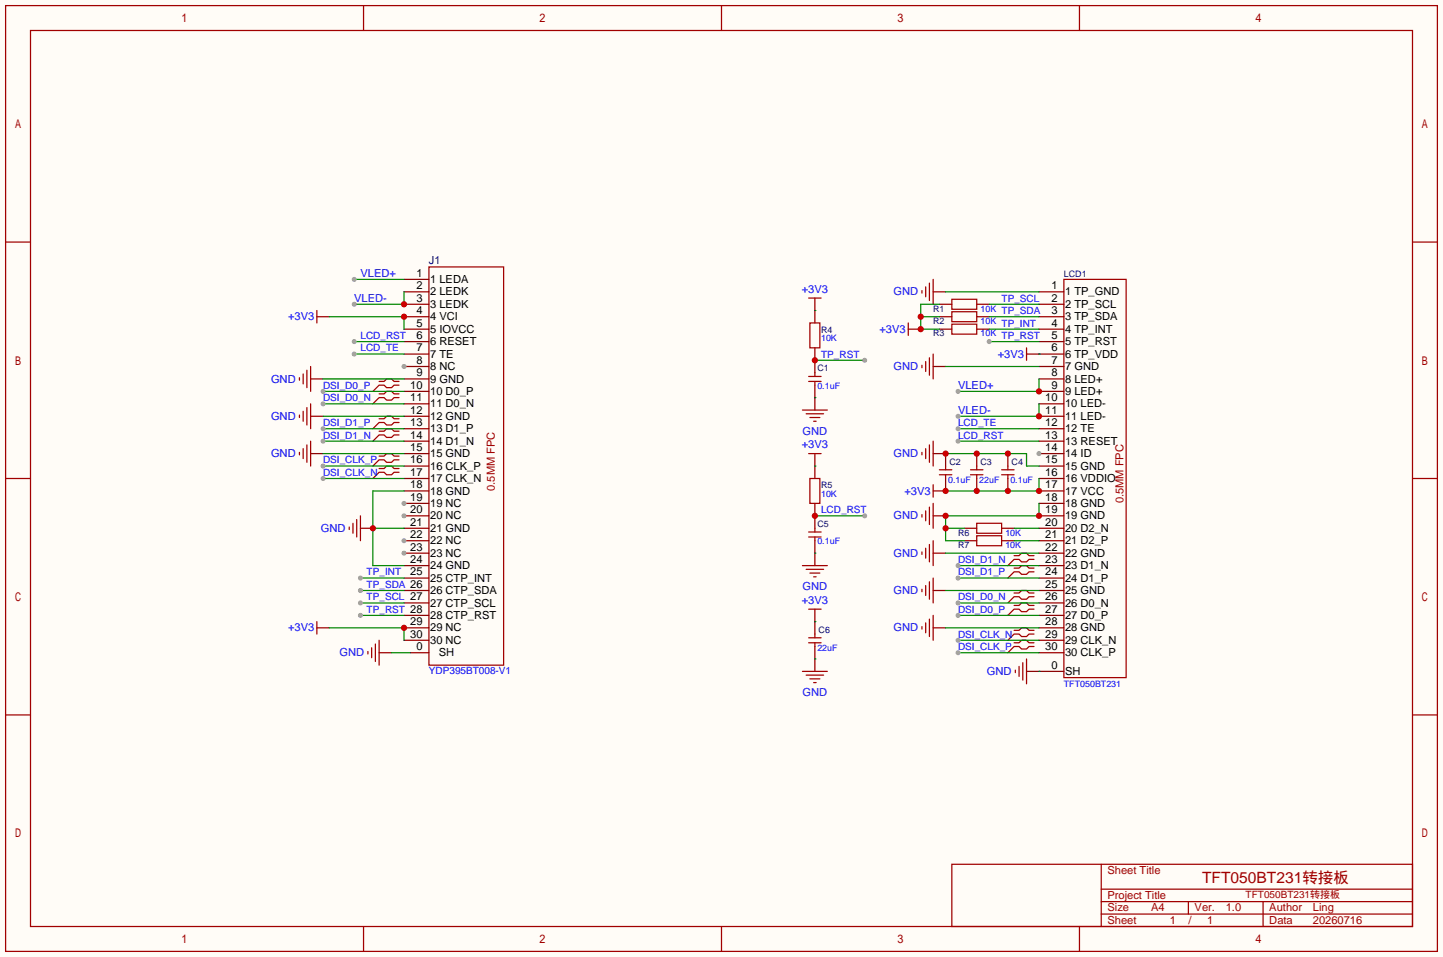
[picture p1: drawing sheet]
<svg xmlns="http://www.w3.org/2000/svg" width="294mm" height="195mm" viewBox="0 0 294 195" stroke-linecap="round" stroke-linejoin="round" font-family="sans-serif">
<path d="M0 0h294.4v195.3h-294.4z" fill="#fffcf7"/>
<g fill="none" stroke="#870000" stroke-width=".25">
<path d="M190.4 59.6h2.5M212 59.6h5M63.4 77.3h2.5M64.6 64.6h2.6M166.2 60.8v2.6M185.3 67.2h2.5M190.4 74.8h2.5M209.4 72.3h7.6M212 77.3h5M212 74.8h5M212 64.6h5M212 67.2h5"/>
<path d="M212 62.1h5M212 69.7h5M212 79.9h5M63.4 85h2.5M63.4 92.6h2.5M166.2 81.2v2.5M166.2 92.6v2.5M190.4 92.6h2.5M212 85h5M212 92.6h5M212 82.4h5M212 87.5h5"/>
<path d="M212 90h5M73.5 107.8h2.6M166.2 112.9v2.5M190.4 112.9h2.5M190.4 105.3h2.5M190.4 100.2h2.5M64.6 128.1h2.6M77.3 133.2h2.6M166.2 124.3v2.6M166.2 134.5v2.5M190.4 120.5h2.5M190.4 128.1h2.5"/>
<path d="M209.4 137h2.6"/>
</g>
<g fill="none" stroke="#a10000" stroke-width=".25">
<path d="M1.1 1.1h292.1v193.1h-292.1zM6.2 6.2h282v182.9h-282zM74.2 1.1v5.1M147.2 1.1v5.1M220.2 1.1v5.1M1.1 49.4h5.1M188.1 59.3v.5M188.8 58.5v2.1M189.6 57.8v3.5M190.4 57v5.1M217 57h12.7v81.3h-12.7zM288.2 49.4h5"/>
<path d="M61.1 77.1v.5M61.8 76.3v2.1M62.6 75.6v3.5M63.4 74.8v5.1M64.6 63.4v2.5M165 60.8h2.5M185.3 65.9v2.6M188.1 74.5v.6M188.8 73.8v2M189.6 73v3.6M190.4 72.3v5M209.4 71v2.5"/>
<path d="M1.1 97.7h5.1M61.1 84.7v.5M61.1 92.3v.5M61.8 83.9v2.1M61.8 91.6v2M62.6 83.2v3.5M62.6 90.8v3.6M63.4 82.4v5.1M63.4 90v5.1M163.7 83.7h5.1M164.5 84.5h3.5M165 92.6h2.5"/>
<path d="M165.2 85.2h2.1M166 86h.5M188.1 92.3v.5M188.8 91.6v2M189.6 90.8v3.6M190.4 90v5.1M190.4 98.9v2.6M288.2 97.7h5M71.2 107.6v.5M72 106.8v2M72.8 106v3.6M73.5 105.3v5.1"/>
<path d="M163.7 115.4h5.1M164.5 116.2h3.5M165.2 117h2.1M166 117.7h.5M188.1 105v.5M188.1 112.6v.6M188.8 104.3v2M188.8 111.9v2M188.8 119.5v2M189.6 103.5v3.6M189.6 111.1v3.6M189.6 118.7v3.6"/>
<path d="M190.4 102.7v5.1M190.4 110.4v5M190.4 118v5.1M64.6 126.9v2.5M75.1 133v.5M75.8 132.2v2M76.6 131.4v3.6M77.3 130.7v5.1M163.7 137h5.1M164.5 137.8h3.5M165 124.3h2.5M165.2 138.6h2.1"/>
<path d="M166 139.3h.5M188.1 120.3v.5M188.1 127.9v.5M188.8 127.1v2.1M189.6 126.4v3.5M190.4 125.6v5.1M207.1 136.8v.5M207.9 136v2M208.7 135.3v3.5M209.4 134.5v5.1M1.1 145.9h5.1M288.2 145.9h5"/>
<path d="M194.2 176.4h94v12.7h-94zM224.7 176.4v12.7M74.2 189.1v5.1M147.2 189.1v5.1M220.2 189.1v5.1M224.7 181.5h63.5M224.7 184h63.5M224.7 186.6h63.5M242.4 184v2.6M257.7 184v5.1"/>
</g>
<circle cx="212" cy="92.6" r=".51" fill="#999"/>
<g fill="none" stroke="#870000" stroke-width=".25">
<path d="M82.4 57h5.1M82.4 59.6h5.1M82.4 67.2h5.1M82.4 64.6h5.1M82.4 62.1h5.1M82.4 69.7h5.1M82.4 72.3h5.1M82.4 74.8h5.1M166.2 63.4v2.5M166.2 71v5.1M166.2 78.6v2.6M191.6 67.2h2.6"/>
<path d="M191.6 64.6h2.6M191.6 62.1h2.6M199.3 67.2h2.5M199.3 64.6h2.5M199.3 62.1h2.5M166.2 95.1v2.6M192.9 92.6v2.5M192.9 97.7v2.5M199.3 92.6v2.5M199.3 97.7v2.5M205.6 92.6v2.5M205.6 97.7v2.5"/>
<path d="M212 95.1h5M212 97.7h5M166.2 102.7v5.1M166.2 110.4v2.5M212 100.2h5M212 102.7h5M212 105.3h5M212 107.8h5M212 110.4h5M212 112.9h5M212 115.4h5M212 118h5"/>
<path d="M166.2 126.9v2.5M166.2 132v2.5M212 120.5h5M212 123.1h5M212 125.6h5M212 128.1h5M212 130.7h5M212 133.2h5M212 137h5"/>
</g>
<g fill="none" stroke="#a10000" stroke-width=".25">
<path d="M87.5 54.5h15.2v81.3h-15.2zM77.3 77.9h1.1l.5-.6h1l.5 .6h1M81.4 78.6h-1l-.5 .5h-1l-.5-.5h-1.1l-1.2 1.3M165 76.8h2.5M165 77.9h2.5M165.2 65.9h2.1v5.1h-2.1zM166.2 76.1v.7M166.2 77.9v.7M194.2 66.2h5.1v2h-5.1zM194.2 63.6h5.1v2.1h-5.1zM194.2 61.1h5.1v2h-5.1zM77.3 80.4h1.1l.5-.5h1l.5 .5h1"/>
<path d="M77.3 85.5h1.1l.5-.5h1l.5 .5h1M77.3 88h1.1l.5-.5h1l.5 .5h1M77.3 93.1h1.1l.5-.5h1l.5 .5h1M77.3 95.6h1.1l.5-.5h1l.5 .5h1M81.4 81.2h-1l-.5 .5h-1l-.5-.5h-1.1l-1.2 1.2M81.4 86.2h-1l-.5 .5h-1l-.5-.5h-1.1l-1.2 1.3M81.4 88.8h-1l-.5 .5h-1l-.5-.5h-1.1l-1.2 1.2M81.4 93.9h-1l-.5 .5h-1l-.5-.5h-1.1l-1.2 1.2M81.4 96.4h-1l-.5 .5h-1l-.5-.5h-1.1l-1.2 1.3M165.2 97.7h2.1v5h-2.1zM191.6 95.9h2.6M191.6 96.9h2.6"/>
<path d="M192.9 95.1v.8M192.9 96.9v.8M198 95.9h2.5M198 96.9h2.5M199.3 95.1v.8M199.3 96.9v.8M204.3 95.9h2.6M204.3 96.9h2.6M205.6 95.1v.8M205.6 96.9v.8M165 108.6h2.5M165 109.6h2.5"/>
<path d="M166.2 107.8v.8M166.2 109.6v.8M206.9 113.4h1l.5-.5h1l.5 .5h1M206.9 116h1l.5-.6h1l.5 .6h1M210.9 114.2h-1l-.5 .5h-1l-.5-.5h-1l-1.3 1.2M210.9 116.7h-1l-.5 .5h-1l-.5-.5h-1l-1.3 1.3M165 130.2h2.5M165 131.2h2.5M166.2 129.4v.8M166.2 131.2v.8M206.9 121h1l.5-.5h1l.5 .5h1M206.9 123.6h1l.5-.5h1l.5 .5h1"/>
<path d="M206.9 128.7h1l.5-.6h1l.5 .6h1M206.9 131.2h1l.5-.5h1l.5 .5h1M210.9 121.8h-1l-.5 .5h-1l-.5-.5h-1l-1.3 1.3M210.9 124.3h-1l-.5 .5h-1l-.5-.5h-1l-1.3 1.3M210.9 129.4h-1l-.5 .5h-1l-.5-.5h-1l-1.3 1.3M210.9 132h-1l-.5 .5h-1l-.5-.5h-1l-1.3 1.2"/>
</g>
<circle cx="82.4" cy="74.8" r=".51" fill="#999"/>
<path d="M82.4 77.3h5.1M82.4 79.9h5.1M82.4 82.4h5.1M82.4 85h5.1M82.4 87.5h5.1M82.4 90h5.1M82.4 92.6h5.1M82.4 95.1h5.1M82.4 97.7h5.1M82.4 100.2h5.1M82.4 102.7h5.1" fill="none" stroke="#870000" stroke-width=".25"/>
<circle cx="82.4" cy="102.7" r=".51" fill="#999"/>
<path d="M82.4 105.3h5.1" fill="none" stroke="#870000" stroke-width=".25"/>
<circle cx="82.4" cy="105.3" r=".51" fill="#999"/>
<path d="M82.4 107.8h5.1M82.4 110.4h5.1" fill="none" stroke="#870000" stroke-width=".25"/>
<circle cx="82.4" cy="110.4" r=".51" fill="#999"/>
<path d="M82.4 112.9h5.1" fill="none" stroke="#870000" stroke-width=".25"/>
<circle cx="82.4" cy="112.9" r=".51" fill="#999"/>
<path d="M82.4 115.4h5.1M82.4 118h5.1M196.7 107.8h2.6M196.7 110.4h2.6M204.3 107.8h2.6M204.3 110.4h2.6M82.4 120.5h5.1M82.4 123.1h5.1M82.4 125.6h5.1M82.4 128.1h5.1M82.4 130.7h5.1M83.7 133.2h3.8" fill="none" stroke="#870000" stroke-width=".25"/>
<path d="M199.3 106.8h5v2h-5zM199.3 109.3h5v2.1h-5z" fill="none" stroke="#a10000" stroke-width=".25"/>
<path d="M76.1 107.8h6.3M82.4 100.2h-6.3v15.2h6.3" fill="none" stroke="#008700" stroke-width=".25"/>
<circle cx="76.1" cy="107.8" r=".63" fill="#c00"/>
<path d="M65.9 97.7h16.5" fill="none" stroke="#008700" stroke-width=".25"/>
<circle cx="65.9" cy="97.7" r=".51" fill="#999"/>
<path d="M65.9 95.1h16.5" fill="none" stroke="#008700" stroke-width=".25"/>
<circle cx="65.9" cy="95.1" r=".51" fill="#999"/>
<path d="M65.9 92.6h16.5M65.9 90h16.5" fill="none" stroke="#008700" stroke-width=".25"/>
<circle cx="65.9" cy="90" r=".51" fill="#999"/>
<path d="M65.9 87.5h16.5" fill="none" stroke="#008700" stroke-width=".25"/>
<circle cx="65.9" cy="87.5" r=".51" fill="#999"/>
<path d="M65.9 85h16.5M65.9 82.4h16.5" fill="none" stroke="#008700" stroke-width=".25"/>
<circle cx="65.9" cy="82.4" r=".51" fill="#999"/>
<path d="M65.9 79.9h16.5" fill="none" stroke="#008700" stroke-width=".25"/>
<circle cx="65.9" cy="79.9" r=".51" fill="#999"/>
<path d="M82.4 59.6v2.5h-10.1" fill="none" stroke="#008700" stroke-width=".25"/>
<circle cx="82.4" cy="62.1" r=".63" fill="#c00"/>
<circle cx="72.3" cy="62.1" r=".51" fill="#999"/>
<path d="M73.5 120.5h8.9" fill="none" stroke="#008700" stroke-width=".25"/>
<circle cx="73.5" cy="120.5" r=".51" fill="#999"/>
<path d="M73.5 123.1h8.9" fill="none" stroke="#008700" stroke-width=".25"/>
<circle cx="73.5" cy="123.1" r=".51" fill="#999"/>
<path d="M72.3 57h10.1M65.9 77.3h16.5" fill="none" stroke="#008700" stroke-width=".25"/>
<circle cx="72.3" cy="57" r=".51" fill="#999"/>
<path d="M73.5 118h8.9" fill="none" stroke="#008700" stroke-width=".25"/>
<circle cx="73.5" cy="118" r=".51" fill="#999"/>
<path d="M72.3 72.3h10.1" fill="none" stroke="#008700" stroke-width=".25"/>
<circle cx="72.3" cy="72.3" r=".51" fill="#999"/>
<path d="M72.3 69.7h10.1" fill="none" stroke="#008700" stroke-width=".25"/>
<circle cx="72.3" cy="69.7" r=".51" fill="#999"/>
<path d="M73.5 125.6h8.9" fill="none" stroke="#008700" stroke-width=".25"/>
<circle cx="73.5" cy="125.6" r=".51" fill="#999"/>
<path d="M67.2 64.6h15.2v2.6" fill="none" stroke="#008700" stroke-width=".25"/>
<circle cx="82.4" cy="64.6" r=".63" fill="#c00"/>
<path d="M79.9 133.2h3.8M195.5 133.2h16.5" fill="none" stroke="#008700" stroke-width=".25"/>
<circle cx="195.5" cy="133.2" r=".51" fill="#999"/>
<path d="M195.5 130.7h16.5" fill="none" stroke="#008700" stroke-width=".25"/>
<circle cx="195.5" cy="130.7" r=".51" fill="#999"/>
<path d="M192.9 128.1h19.1M195.5 125.6h16.5" fill="none" stroke="#008700" stroke-width=".25"/>
<circle cx="195.5" cy="125.6" r=".51" fill="#999"/>
<path d="M195.5 123.1h16.5" fill="none" stroke="#008700" stroke-width=".25"/>
<circle cx="195.5" cy="123.1" r=".51" fill="#999"/>
<path d="M195.5 118h16.5M192.9 120.5h19.1" fill="none" stroke="#008700" stroke-width=".25"/>
<circle cx="195.5" cy="118" r=".51" fill="#999"/>
<path d="M195.5 115.4h16.5" fill="none" stroke="#008700" stroke-width=".25"/>
<circle cx="195.5" cy="115.4" r=".51" fill="#999"/>
<path d="M192.9 112.9h19.1M192.9 107.8h3.8M212 102.7v2.6h-19.1v5.1h3.8" fill="none" stroke="#008700" stroke-width=".25"/>
<g fill="#c00">
<circle cx="192.9" cy="105.3" r=".63"/>
<circle cx="212" cy="105.3" r=".63"/>
<circle cx="192.9" cy="107.8" r=".63"/>
</g>
<path d="M212 97.7v2.5h-19.1" fill="none" stroke="#008700" stroke-width=".25"/>
<g fill="#c00">
<circle cx="212" cy="100.2" r=".63"/>
<circle cx="192.9" cy="100.2" r=".63"/>
<circle cx="199.3" cy="100.2" r=".63"/>
<circle cx="205.6" cy="100.2" r=".63"/>
</g>
<path d="M192.9 92.6h16.5v2.5h2.6" fill="none" stroke="#008700" stroke-width=".25"/>
<g fill="#c00">
<circle cx="192.9" cy="92.6" r=".63"/>
<circle cx="199.3" cy="92.6" r=".63"/>
<circle cx="205.6" cy="92.6" r=".63"/>
</g>
<path d="M166.2 105.3h10.2" fill="none" stroke="#008700" stroke-width=".25"/>
<circle cx="166.2" cy="105.3" r=".63" fill="#c00"/>
<circle cx="176.4" cy="105.3" r=".51" fill="#999"/>
<path d="M195.5 90h16.5" fill="none" stroke="#008700" stroke-width=".25"/>
<circle cx="195.5" cy="90" r=".51" fill="#999"/>
<path d="M192.9 59.6h19.1M201.8 69.7h10.2" fill="none" stroke="#008700" stroke-width=".25"/>
<circle cx="201.8" cy="69.7" r=".51" fill="#999"/>
<path d="M192.9 74.8h19.1M201.8 67.2h10.2M201.8 64.6h10.2M201.8 62.1h10.2M212 82.4v2.6h-16.5" fill="none" stroke="#008700" stroke-width=".25"/>
<circle cx="212" cy="85" r=".63" fill="#c00"/>
<circle cx="195.5" cy="85" r=".51" fill="#999"/>
<path d="M212 77.3v2.6h-16.5" fill="none" stroke="#008700" stroke-width=".25"/>
<circle cx="212" cy="79.9" r=".63" fill="#c00"/>
<circle cx="195.5" cy="79.9" r=".51" fill="#999"/>
<path d="M195.5 87.5h16.5" fill="none" stroke="#008700" stroke-width=".25"/>
<circle cx="195.5" cy="87.5" r=".51" fill="#999"/>
<path d="M166.2 73.5h10.2" fill="none" stroke="#008700" stroke-width=".25"/>
<circle cx="166.2" cy="73.5" r=".63" fill="#c00"/>
<circle cx="176.4" cy="73.5" r=".51" fill="#999"/>
<path d="M187.8 64.6h3.8M191.6 62.1h-3.8v5.1h3.8" fill="none" stroke="#008700" stroke-width=".25"/>
<g fill="#c00">
<circle cx="187.8" cy="67.2" r=".63"/>
<circle cx="187.8" cy="64.6" r=".63"/>
</g>
<path d="M206.9 107.8h5.1M206.9 110.4h5.1M67.2 128.1h15.2v2.6" fill="none" stroke="#008700" stroke-width=".25"/>
<circle cx="82.4" cy="128.1" r=".63" fill="#c00"/>
<path d="M166.2 63.4h.1M212 72.3h.1M166.2 95.1h.1M166.2 81.2h.1M166.2 112.9h.1M166.2 134.5h.1M166.2 126.9h.1M212 137h.1" fill="none" stroke="#008700" stroke-width=".25"/>
<text font-size="3.2" fill="#a00000" x="245.2" y="180.2">TFT050BT231转接板</text>
<text font-size="2.3" fill="#000080" x="87.5" y="53.9">J1</text>
<g font-size="2.3" fill="#00f">
<text x="73.5" y="56.5">VLED+</text>
<text x="163.6" y="59.8">+3V3</text>
<text x="58.8" y="65.4">+3V3</text>
<text x="72.3" y="61.6">VLED-</text>
<text x="182.3" y="60.3">GND</text>
<text x="179.4" y="67.9">+3V3</text>
<text x="182.3" y="75.5">GND</text>
<text x="203.6" y="73">+3V3</text>
<text x="55.3" y="78.1">GND</text>
<text x="195.5" y="79.3">VLED+</text>
<text x="55.3" y="85.7">GND</text>
<text x="163.7" y="88.7">GND</text>
<text x="195.5" y="84.4">VLED-</text>
<text x="55.3" y="93.3">GND</text>
<text x="163.6" y="91.5">+3V3</text>
<text x="182.3" y="93.3">GND</text>
<text x="184.5" y="100.9">+3V3</text>
<text x="182.3" y="106">GND</text>
<text x="65.4" y="108.5">GND</text>
<text x="182.3" y="113.6">GND</text>
<text x="163.6" y="123.3">+3V3</text>
<text x="163.7" y="120.5">GND</text>
<text x="182.3" y="121.2">GND</text>
<text x="58.8" y="128.9">+3V3</text>
<text x="182.3" y="128.9">GND</text>
<text x="69.3" y="133.9">GND</text>
<text x="201.3" y="137.8">GND</text>
<text x="163.7" y="142.1">GND</text>
</g>
<g font-size="2.3">
<text x="85" y="56.5">1</text>
<text x="85" y="59">2</text>
<text x="87.8" y="57.7">1 LEDA</text>
<text x="214.5" y="59">1</text>
<text x="85" y="61.6">3</text>
<text x="85" y="64.1">4</text>
<text x="87.8" y="60.3">2 LEDK</text>
<text x="87.8" y="62.8">3 LEDK</text>
<text x="87.8" y="65.4">4 VCI</text>
<text x="214.5" y="61.6">2</text>
<text x="214.5" y="64.1">3</text>
<text x="217.3" y="60.3">1 TP_GND</text>
<text x="217.3" y="62.8">2 TP_SCL</text>
<text x="217.3" y="65.4">3 TP_SDA</text>
<text x="85" y="66.6">5</text>
<text x="85" y="69.2">6</text>
<text x="85" y="71.7">7</text>
<text x="87.8" y="67.9">5 IOVCC</text>
<text x="87.8" y="70.4">6 RESET</text>
<text x="214.5" y="66.6">4</text>
<text x="214.5" y="69.2">5</text>
<text x="214.5" y="71.7">6</text>
<text x="217.3" y="67.9">4 TP_INT</text>
<text x="217.3" y="70.4">5 TP_RST</text>
<text x="85" y="74.3">8</text>
<text x="85" y="76.8">9</text>
<text x="87.8" y="73">7 TE</text>
<text x="87.8" y="75.5">8 NC</text>
<text x="214.5" y="74.3">7</text>
<text x="214.5" y="76.8">8</text>
<text x="217.3" y="73">6 TP_VDD</text>
<text x="217.3" y="75.5">7 GND</text>
<text x="83.7" y="79.3">10</text>
<text x="83.7" y="81.9">11</text>
<text x="87.8" y="78.1">9 GND</text>
<text x="87.8" y="80.6">10 D0_P</text>
<text x="87.8" y="83.1">11 D0_N</text>
<text x="213.3" y="81.9">10</text>
<text x="214.5" y="79.3">9</text>
<text x="217.3" y="78.1">8 LED+</text>
<text x="217.3" y="80.6">9 LED+</text>
<text x="217.3" y="83.1">10 LED-</text>
<text x="83.7" y="84.4">12</text>
<text x="83.7" y="87">13</text>
<text x="83.7" y="89.5">14</text>
<text x="87.8" y="85.7">12 GND</text>
<text x="87.8" y="88.2">13 D1_P</text>
<text x="213.3" y="84.4">11</text>
<text x="213.3" y="87">12</text>
<text x="213.3" y="89.5">13</text>
<text x="217.3" y="85.7">11 LED-</text>
<text x="217.3" y="88.2">12 TE</text>
<text x="83.7" y="92">15</text>
<text x="83.7" y="94.6">16</text>
<text x="87.8" y="90.8">14 D1_N</text>
<text x="87.8" y="93.3">15 GND</text>
<text x="87.8" y="95.8">16 CLK_P</text>
<text x="213.3" y="92">14</text>
<text x="213.3" y="94.6">15</text>
<text x="217.3" y="90.8">13 RESET</text>
<text x="217.3" y="93.3">14 ID</text>
<text x="217.3" y="95.8">15 GND</text>
<text x="83.7" y="97.1">17</text>
<text x="83.7" y="99.7">18</text>
<text x="87.8" y="98.4">17 CLK_N</text>
<text x="87.8" y="100.9">18 GND</text>
<text x="213.3" y="97.1">16</text>
<text x="213.3" y="99.7">17</text>
<text x="217.3" y="98.4">16 VDDIO</text>
<text x="217.3" y="100.9">17 VCC</text>
<text x="83.7" y="102.2">19</text>
<text x="83.7" y="104.7">20</text>
<text x="83.7" y="107.3">21</text>
<text x="87.8" y="103.5">19 NC</text>
<text x="87.8" y="106">20 NC</text>
<text x="213.3" y="102.2">18</text>
<text x="213.3" y="104.7">19</text>
<text x="213.3" y="107.3">20</text>
<text x="217.3" y="103.5">18 GND</text>
<text x="217.3" y="106">19 GND</text>
<text x="83.7" y="109.8">22</text>
<text x="83.7" y="112.4">23</text>
<text x="87.8" y="108.5">21 GND</text>
<text x="87.8" y="111.1">22 NC</text>
<text x="87.8" y="113.6">23 NC</text>
<text x="213.3" y="109.8">21</text>
<text x="213.3" y="112.4">22</text>
<text x="217.3" y="108.5">20 D2_N</text>
<text x="217.3" y="111.1">21 D2_P</text>
<text x="217.3" y="113.6">22 GND</text>
<text x="83.7" y="114.9">24</text>
<text x="83.7" y="117.4">25</text>
<text x="87.8" y="116.2">24 GND</text>
<text x="87.8" y="118.7">25 CTP_INT</text>
<text x="213.3" y="114.9">23</text>
<text x="213.3" y="117.4">24</text>
<text x="213.3" y="120">25</text>
<text x="217.3" y="116.2">23 D1_N</text>
<text x="217.3" y="118.7">24 D1_P</text>
<text x="87.8" y="121.2">26 CTP_SDA</text>
<text x="87.8" y="123.8">27 CTP_SCL</text>
<text x="213.3" y="122.5">26</text>
<text x="213.3" y="125.1">27</text>
<text x="217.3" y="121.2">25 GND</text>
<text x="217.3" y="123.8">26 D0_N</text>
<text x="83.7" y="127.6">29</text>
<text x="83.7" y="130.1">30</text>
<text x="87.8" y="126.3">28 CTP_RST</text>
<text x="87.8" y="128.9">29 NC</text>
<text x="87.8" y="131.4">30 NC</text>
<text x="213.3" y="127.6">28</text>
<text x="213.3" y="130.1">29</text>
<text x="217.3" y="126.3">27 D0_P</text>
<text x="217.3" y="128.9">28 GND</text>
<text x="217.3" y="131.4">29 CLK_N</text>
<text x="85" y="132.7">0</text>
<text x="89.5" y="133.9">SH</text>
<text x="213.3" y="132.7">30</text>
<text x="214.5" y="136.5">0</text>
<text x="217.3" y="133.9">30 CLK_P</text>
<text x="217.3" y="137.8">SH</text>
</g>
<g font-size="2.3" fill="#a00000">
<text x="100.9" y="100.2" transform="rotate(-90 100.9 100.2)">0.5MM FPC</text>
<text x="229.2" y="102.7" transform="rotate(-90 229.2 102.7)">0.5MM FPC</text>
<text x="225.9" y="178.4">Sheet Title</text>
<text x="225.9" y="183.5">Project Title</text>
<text x="225.9" y="186">Size</text>
<text x="225.9" y="188.6">Sheet</text>
<text x="234.8" y="186">A4</text>
<text x="238.6" y="188.6">1</text>
<text x="242.4" y="188.6">/</text>
<text x="243.7" y="186">Ver.</text>
<text x="246.3" y="188.6">1</text>
<text x="250.1" y="186">1.0</text>
<text x="259" y="186">Author</text>
<text x="259" y="188.6">Data</text>
<text x="267.8" y="188.6">20260716</text>
<text x="267.8" y="186">Ling</text>
</g>
<g font-size="2" fill="#00f">
<text x="204.3" y="61.6">TP_SCL</text>
<text x="73.5" y="71.7">LCD_TE</text>
<text x="73.5" y="69.2">LCD_RST</text>
<text x="167.5" y="73">TP_RST</text>
<text x="65.9" y="81.9">DSI_D0_N</text>
<text x="65.9" y="79.3">DSI_D0_P</text>
<text x="65.9" y="89.5">DSI_D1_N</text>
<text x="65.9" y="87">DSI_D1_P</text>
<text x="195.5" y="89.5">LCD_RST</text>
<text x="195.5" y="87">LCD_TE</text>
<text x="65.9" y="94.6">DSI_CLK_P</text>
<text x="65.9" y="97.1">DSI_CLK_N</text>
<text x="167.5" y="104.7">LCD_RST</text>
<text x="74.8" y="120">TP_SDA 26</text>
<text x="74.8" y="117.4">TP_INT</text>
<text x="195.5" y="117.4">DSI_D1_P</text>
<text x="195.5" y="114.9">DSI_D1_N</text>
<text x="74.8" y="122.5">TP_SCL 27</text>
<text x="74.8" y="125.1">TP_RST 28</text>
<text x="195.5" y="125.1">DSI_D0_P</text>
<text x="195.5" y="122.5">DSI_D0_N</text>
<text x="195.5" y="130.1">DSI_CLK_N</text>
<text x="87.5" y="137.5">YDP395BT008-V1</text>
<text x="195.5" y="132.7">DSI_CLK_P</text>
</g>
<text font-size="2" fill="#a00000" x="254.1" y="183.2">TFT050BT231转接板</text>
<g font-size="1.8" fill="#000080">
<text x="217" y="56.5">LCD1</text>
<text x="190.4" y="63.6">R1</text>
<text x="167.5" y="67.9">R4</text>
<text x="190.4" y="68.7">R3</text>
<text x="190.4" y="66.1">R2</text>
<text x="166.8" y="75.8">C1</text>
<text x="193.7" y="94.8">C2</text>
<text x="200" y="94.8">C3</text>
<text x="206.4" y="94.8">C4</text>
<text x="167.5" y="99.7">R5</text>
<text x="166.8" y="107.5">C5</text>
<text x="195.5" y="109.3">R6</text>
<text x="195.5" y="111.9">R7</text>
<text x="167" y="129.1">C6</text>
</g>
<g font-size="1.8" fill="#00f">
<text x="200" y="63.6">10K TP_SDA</text>
<text x="167.5" y="69.7">10K</text>
<text x="200" y="68.7">10K TP_RST</text>
<text x="200" y="66.1">10K TP_INT</text>
<text x="166.8" y="79.3">0.1uF</text>
<text x="167.5" y="101.4">10K</text>
<text x="193.4" y="98.6">0.1uF</text>
<text x="199.8" y="98.6">22uF</text>
<text x="206.1" y="98.6">0.1uF</text>
<text x="166.8" y="111.1">0.1uF</text>
<text x="205.1" y="109.3">10K</text>
<text x="205.1" y="111.9">10K</text>
<text x="166.8" y="132.9">22uF</text>
<text x="217" y="140.3">TFT050BT231</text>
</g>
</svg>
